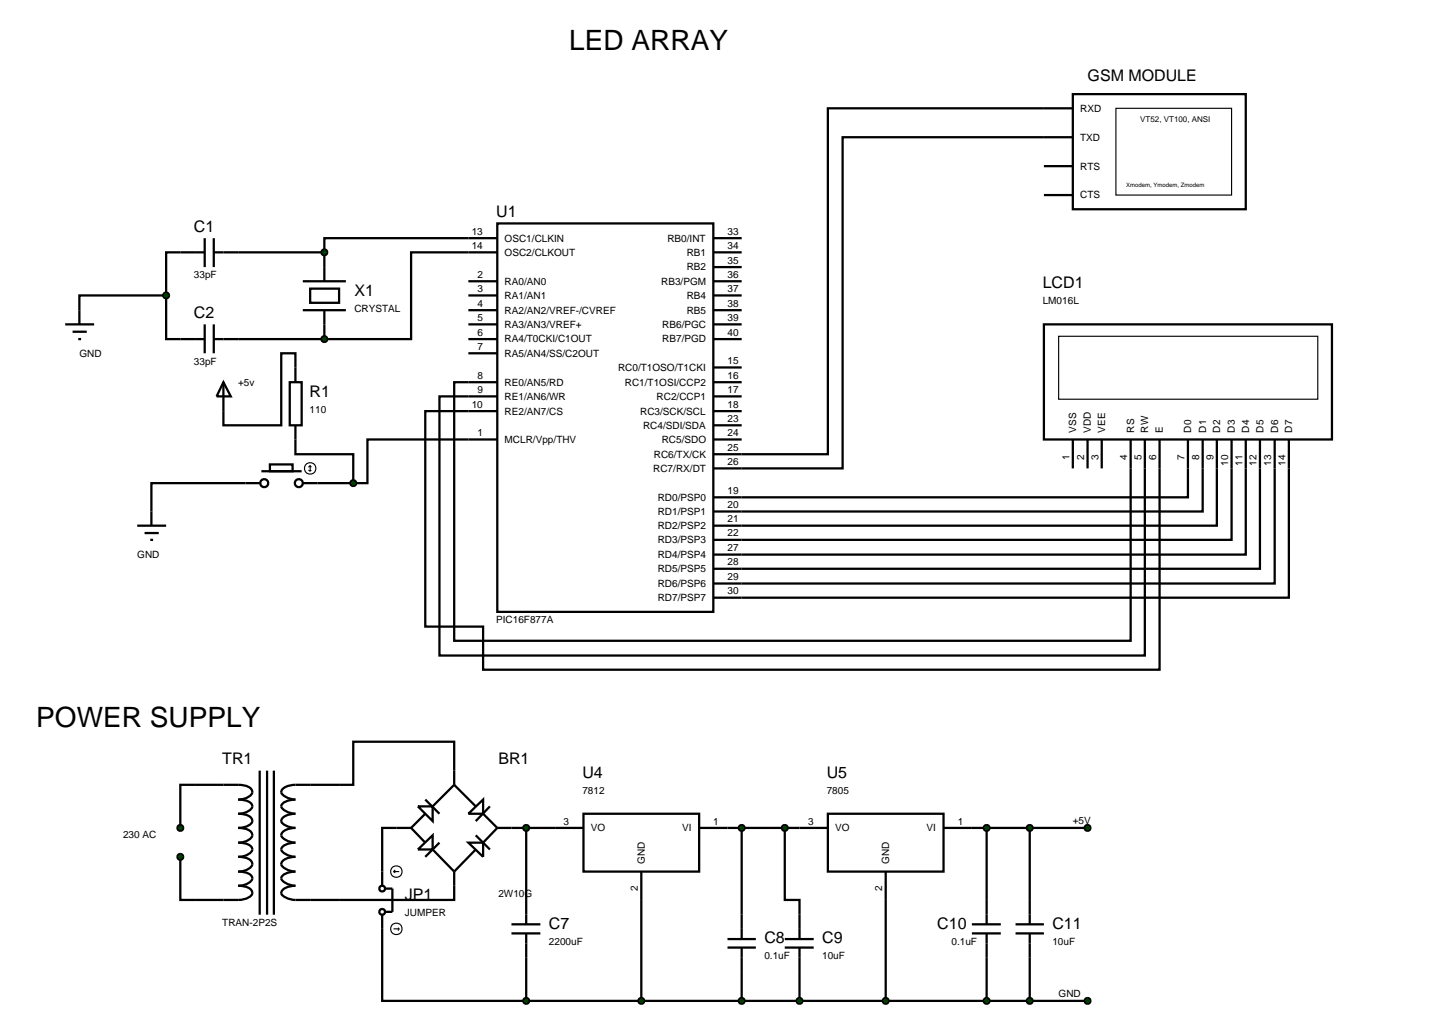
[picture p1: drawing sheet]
<svg xmlns="http://www.w3.org/2000/svg" width="257mm" height="180mm" viewBox="0 0 257 180" stroke-linecap="round" stroke-linejoin="round" font-family="sans-serif">
<g fill="none" stroke="#000" stroke-width=".4">
<path d="M189.2 16.6h30.5v20.3h-30.5zM189.2 19.1h-43.2v61h-20.2M87.7 39.4h38.1v68.5h-38.1zM184.1 29.3h5.1M184.1 34.4h5.1M189.2 24.2h-40.6v58.4h-22.8M11.5 57.2h5.1M12.8 58.5h2.5M13.8 59.8h.5M29.3 52.1v7.7h6.8M29.3 52.1h-15.3v5.1M36.1 44.5h-6.8v7.6"/>
<path d="M36.1 42v5.1M36.1 57.2v5.1M37.7 44.5h19.5M37.7 59.8h19.5M37.7 42v5.1M37.7 57.2v5.1M53.4 49.6h7.6M53.4 54.7h7.6M54.7 50.9h5.1v2.5h-5.1zM57.2 44.5v5.1M57.2 54.7v5.1M82.6 59.8h5.1"/>
<path d="M82.6 49.6h5.1M82.6 52.1h5.1M82.6 54.7h5.1M82.6 57.2h5.1M87.7 42h-30.5v2.5M87.7 44.5h-15.2v15.3h-15.3M125.8 44.5h5M125.8 59.8h5M125.8 49.6h5M125.8 52.1h5M125.8 54.7h5M125.8 42h5"/>
<path d="M125.8 57.2h5M125.8 47.1h5M184.1 57.2h50.8v20.3h-50.8zM52.1 77.5v2.6h10.2v5.1M52.1 64.8v-2.5h-2.5v12.7h-10.2v-2.5M82.6 62.3h5.1M87.7 72.5h-12.7v38h10.2v7.6h119.3v-40.6M87.7 69.9h-10.2v45.7h124.4v-38.1M87.7 67.4h-7.6v45.6h119.3v-35.5M87.7 77.5h-22.9v7.7h-2.5M125.8 67.4h5M125.8 69.9h5"/>
<path d="M125.8 72.5h5M125.8 77.5h5M125.8 75h5M125.8 64.8h5M189.2 77.5v5.1M191.8 77.5v5.1M194.3 77.5v5.1M209.5 77.5v10.2h-83.7M212.1 77.5v12.7h-86.3M214.6 77.5v15.2h-88.8M217.2 77.5v17.7h-91.4M219.7 77.5v20.3h-93.9"/>
<path d="M222.2 77.5v22.8h-96.4M224.8 77.5v25.4h-99M227.3 77.5v27.9h-101.5M24.2 92.7h5.1M25.5 94h2.5M26.5 95.2h.5M45.8 85.2h-19.1v7.5M46.1 83.1h7.1M47.6 81.9h4v1.2h-4zM53.4 85.2h8.9M34.4 138.4h-2.6v7.6M80.1 135.9v-5.1h-17.8v7.6h-2.5"/>
<path d="M31.8 151.1v7.6h2.6M69.9 146h-2.5v7.7M80.1 156.2v2.5h-20.3M90.2 146h7.7M92.8 146v12.7M113.1 158.7v17.8M128.3 146h12.7M130.8 146v15.3M138.4 146v12.7h2.6v2.6M156.2 158.7v17.8M171.4 146h20.4M174 146v12.7"/>
<path d="M181.6 146v12.7M67.4 163.8v12.7h25.4M92.8 168.9v7.6M92.8 176.5h99M130.8 171.4v5.1M141 171.4v5.1M174 168.9v7.6M181.6 168.9v7.6"/>
<circle cx="46.6" cy="85.2" r=".7"/>
<circle cx="52.7" cy="85.2" r=".7"/>
</g>
<g fill="none" stroke="#000" stroke-width=".2">
<path d="M196.8 19.1h20.4v15.3h-20.4zM186.7 59.3h45.7v11.1h-45.7zM54.4 82.9l.3 .2M54.7 82.1v1M54.7 82.1l-.3 .3M54.7 82.1l.2 .3M54.9 82.9l-.2 .2"/>
<circle cx="54.7" cy="82.6" r="1.01"/>
</g>
<g fill="#004000" stroke="#000" stroke-width=".4">
<path d="M56.8 44.2l.4-.2-.5 .5zM57.2 44l.4 .2 .1 .3zM57.2 45l.5-.5-.1 .3zM56.7 44.5l.5 .5-.3-.1z"/>
<path d="M56.8 59.5l.4-.2-.5 .5zM57.2 59.3l.4 .2 .1 .3zM57.2 60.3l.5-.5-.1 .3zM56.7 59.8l.5 .5-.3-.1z"/>
<path d="M28.9 51.8l.4-.2-.5 .5zM29.3 51.6l.3 .1 .2 .4zM29.3 52.6l.5-.5-.2 .4zM28.8 52.1l.5 .5-.4-.2z"/>
</g>
<g fill="#004000">
<path d="M56.7 44.5l.5-.5 .5 .5-.5 .5z"/>
<path d="M56.7 59.8l.5-.5 .5 .5-.5 .5z"/>
<path d="M28.8 52.1l.5-.5 .5 .5-.5 .5z"/>
</g>
<path d="M51.1 67.4h2.1v7.6h-2.1zM52.1 64.8v2.6M52.1 75v2.5" fill="none" stroke="#000" stroke-width=".4"/>
<path d="M62 84.8l.3-.1-.5 .5zM62.3 84.7l.4 .2 .1 .3zM62.3 85.7l.5-.5-.2 .4zM61.8 85.2l.5 .5-.4-.2z" fill="#004000" stroke="#000" stroke-width=".4"/>
<path d="M62.3 84.7l.5 .5-.5 .5-.5-.5z" fill="#004000"/>
<g fill="none" stroke="#000" stroke-width=".4">
<path d="M39.4 67.4l1.3 2.5h-2.5zM39.4 67.4v5.1M34.4 138.4h7.6a2.77 2.77 0 0 1 2.4 .9 .93 .93 0 0 1-.6 1.2l-1.1 .4-.7 .1a2.92 2.92 0 0 1 2.4 .9 .9 .9 0 0 1-.6 1.1l-1.1 .4-.7 .1a2.77 2.77 0 0 1 2.4 .9 .87 .87 0 0 1-.6 1.2l-1.1 .3-.7 .1a2.77 2.77 0 0 1 2.4 .9 .93 .93 0 0 1-.6 1.2l-1.1 .4-.7 .1a2.92 2.92 0 0 1 2.4 .9 .9 .9 0 0 1-.6 1.1l-1.1 .4-.7 .1a2.77 2.77 0 0 1 2.4 .9 .93 .93 0 0 1-.6 1.2l-1.1 .4-.7 .1a2.92 2.92 0 0 1 2.4 .9 .9 .9 0 0 1-.6 1.1l-1.1 .4-.7 .1a2.77 2.77 0 0 1 2.4 .9 .87 .87 0 0 1-.6 1.2l-1.1 .3-.7 .1h-7.6M45.8 135.9v25.4M47.1 135.9v25.4M48.3 135.9v25.4M59.8 138.4h-7.7a3.1 3.1 0 0 0-2.4 .9 .9 .9 0 0 0 .7 1.2l1.1 .4 .6 .1a3.3 3.3 0 0 0-2.4 .9l-.1 .3a2.73 2.73 0 0 0 2.5 1.3 3.1 3.1 0 0 0-2.4 .9l-.1 .4a2.7 2.7 0 0 0 2.5 1.2 3.1 3.1 0 0 0-2.4 .9 .9 .9 0 0 0 .7 1.2l1.1 .4 .6 .1a3.3 3.3 0 0 0-2.4 .9l-.1 .3a2.73 2.73 0 0 0 2.5 1.3 3.1 3.1 0 0 0-2.4 .9 .9 .9 0 0 0 .7 1.2l1.1 .4 .6 .1a3.3 3.3 0 0 0-2.4 .9l-.1 .3a2.73 2.73 0 0 0 2.5 1.3 3.1 3.1 0 0 0-2.4 .9l-.1 .4a2.7 2.7 0 0 0 2.5 1.2h7.7M80.1 138.4l-3.8 3.8M80.1 138.4l3.8 3.8M80.1 135.9v2.5M67.4 156.2a.5 .5 0 0 0-.5 .5 .5 .5 0 0 0 .5 .5 .5 .5 0 0 0 .5-.5M67.4 156.2l.3 .1 .2 .4"/>
<path d="M67.4 153.7v2.5M67.9 156.7h1.3v4.1h-1.3M69.9 146h2.6M72.5 146l2.5 2.6M73.7 142.2h2.6v2.6zM73.7 149.8l2.6-2.5v2.5zM75 141l2.5 2.5M75 143.5l-2.5 2.5M76.3 149.8l3.8 3.9M77.5 148.6l-2.5 2.5M80.1 153.7v2.5M82.6 148.6h2.6v2.5z"/>
<path d="M82.6 143.5l2.6-2.5v2.5zM83.9 147.3l2.5 2.5M83.9 149.8l-3.8 3.9M85.2 143.5l2.5 2.5M86.4 142.2l-2.5 2.6M87.7 146l-2.5 2.6M87.7 146h2.5M67.4 161.3v2.5M67.9 160.8a.5 .5 0 0 0-.5-.5 .5 .5 0 0 0-.5 .5 .5 .5 0 0 0 .5 .5M67.9 160.8l-.2 .4-.3 .1"/>
</g>
<g fill="none" stroke="#000" stroke-width=".2">
<path d="M69.4 153.7l.3 .2M69.4 153.7h1M69.7 153.4l-.3 .3M69.4 163.8h1M70.2 163.6l.2 .2M70.4 163.8l-.2 .3"/>
<circle cx="69.9" cy="153.7" r="1.01"/>
<circle cx="69.9" cy="163.8" r="1.01"/>
</g>
<g fill="#004000" stroke="#000" stroke-width=".4">
<path d="M31.4 145.7l.4-.2-.5 .5zM31.8 145.5l.4 .2 .1 .3zM32.3 146l-.1 .3-.4 .2zM31.3 146l.5 .5-.3-.1z"/>
<path d="M31.4 150.8l.4-.2-.5 .5zM31.8 150.6l.4 .2 .1 .3zM32.3 151.1l-.2 .4-.3 .1zM31.3 151.1l.5 .5-.3-.1z"/>
</g>
<g fill="#004000">
<path d="M31.3 146l.5-.5 .5 .5-.5 .5z"/>
<path d="M31.3 151.1l.5-.5 .5 .5-.5 .5z"/>
</g>
<path d="M97.9 146h5M102.9 143.5h20.4v10.2h-20.4zM113.1 153.7v5M123.3 146h5M141 146h5M146 143.5h20.4v10.2h-20.4zM156.2 153.7v5M166.4 146h5" fill="none" stroke="#000" stroke-width=".4"/>
<g fill="#004000" stroke="#000" stroke-width=".4">
<path d="M191.4 145.7l.4-.2-.5 .5zM191.8 145.5l.4 .2 .1 .3zM192.3 146l-.1 .3-.4 .2zM191.3 146l.5 .5-.4-.2z"/>
<path d="M112.7 176.2l.4-.2-.5 .5zM113.1 176l.4 .2 .1 .3zM113.1 177l.5-.5-.2 .4zM112.6 176.5l.5 .5-.3-.1z"/>
<path d="M155.8 176.2l.4-.2-.5 .5zM156.2 176l.4 .2 .1 .3zM156.7 176.5l-.2 .4-.3 .1zM155.7 176.5l.5 .5-.3-.1z"/>
</g>
<g fill="#004000">
<path d="M191.8 145.5l.5 .5-.5 .5-.5-.5z"/>
<path d="M113.1 176l.5 .5-.5 .5-.5-.5z"/>
<path d="M155.7 176.5l.5-.5 .5 .5-.5 .5z"/>
</g>
<g fill="none" stroke="#000" stroke-width=".4">
<path d="M92.8 158.7v4.3M174 158.7v4.3M181.6 158.7v4.3M90.2 163h5.1M90.2 164.6h5.1M92.8 164.6v4.3M128.3 165.6h5M128.3 167.1h5M130.8 161.3v4.3M130.8 167.1v4.3M138.4 165.6h5.1M138.4 167.1h5.1"/>
<path d="M141 161.3v4.3M141 167.1v4.3M171.4 163h5.1M171.4 164.6h5.1M174 164.6v4.3M179.1 163h5M179.1 164.6h5M181.6 164.6v4.3"/>
</g>
<g fill="#004000" stroke="#000" stroke-width=".4">
<path d="M92.5 145.6l.3-.1-.5 .5zM92.8 145.5l.3 .1 .2 .4zM93.3 146l-.2 .4-.3 .1zM92.3 146l.5 .5-.4-.2z"/>
<path d="M92.4 176.2l.4-.2-.5 .5zM92.8 176l.3 .1 .2 .4zM93.3 176.5l-.2 .4-.3 .1zM92.3 176.5l.5 .5-.3-.1z"/>
<path d="M130.4 145.7l.4-.2-.5 .5zM130.8 145.5l.3 .1 .2 .4zM131.3 146l-.1 .3-.4 .2zM130.3 146l.5 .5-.3-.1z"/>
<path d="M130.4 176.2l.4-.2-.5 .5zM130.8 176l.4 .2 .1 .3zM131.3 176.5l-.2 .4-.3 .1zM130.3 176.5l.5 .5-.3-.1z"/>
<path d="M138.1 145.6l.3-.1-.5 .5zM138.4 145.5l.3 .1 .2 .4zM138.9 146l-.1 .3-.4 .2zM137.9 146l.5 .5-.4-.2z"/>
<path d="M140.6 176.2l.4-.2-.5 .5zM141 176l.4 .2 .1 .3zM141.5 176.5l-.2 .4-.3 .1zM140.5 176.5l.5 .5-.3-.1z"/>
<path d="M173.7 145.6l.3-.1-.5 .5zM174 145.5l.3 .1 .2 .4zM174.5 146l-.2 .4-.3 .1zM173.5 146l.5 .5-.4-.2z"/>
<path d="M181.2 145.7l.4-.2-.5 .5zM181.6 145.5l.3 .1 .2 .4zM182.1 146l-.1 .3-.4 .2zM181.1 146l.5 .5-.4-.2z"/>
<path d="M173.6 176.2l.4-.2-.5 .5zM174 176l.4 .2 .1 .3zM174 177l.5-.5-.2 .4zM173.5 176.5l.5 .5-.3-.1z"/>
<path d="M181.2 176.2l.4-.2-.5 .5zM181.6 176l.4 .2 .1 .3zM181.6 177l.5-.5-.2 .4zM181.1 176.5l.5 .5-.3-.1z"/>
<path d="M191.4 176.2l.4-.2-.5 .5zM191.8 176l.4 .2 .1 .3zM192.3 176.5l-.1 .3-.4 .2zM191.3 176.5l.5 .5-.4-.2z"/>
</g>
<g fill="#004000">
<path d="M92.8 145.5l.5 .5-.5 .5-.5-.5z"/>
<path d="M92.8 176l.5 .5-.5 .5-.5-.5z"/>
<path d="M130.3 146l.5-.5 .5 .5-.5 .5z"/>
<path d="M130.3 176.5l.5-.5 .5 .5-.5 .5z"/>
<path d="M138.4 145.5l.5 .5-.5 .5-.5-.5z"/>
<path d="M141 176l.5 .5-.5 .5-.5-.5z"/>
<path d="M174 145.5l.5 .5-.5 .5-.5-.5z"/>
<path d="M181.1 146l.5-.5 .5 .5-.5 .5z"/>
<path d="M174 176l.5 .5-.5 .5-.5-.5z"/>
<path d="M181.1 176.5l.5-.5 .5 .5-.5 .5z"/>
<path d="M191.8 176l.5 .5-.5 .5-.5-.5z"/>
</g>
<g font-size="4.9">
<text x="100.4" y="8.9">LED ARRAY</text>
<text x="6.4" y="128.2">POWER SUPPLY</text>
</g>
<g font-size="2.8">
<text x="191.8" y="14.3">GSM MODULE</text>
<text x="34.2" y="40.9">C1</text>
<text x="87.5" y="38.3">U1</text>
<text x="62.5" y="52.2">X1</text>
<text x="183.9" y="50.9">LCD1</text>
<text x="34.2" y="56.1">C2</text>
<text x="54.6" y="70">R1</text>
<text x="39.2" y="134.8">TR1</text>
<text x="87.9" y="134.8">BR1</text>
<text x="102.7" y="137.2">U4</text>
<text x="145.8" y="137.2">U5</text>
<text x="71.4" y="158.8">JP1</text>
<text x="96.8" y="163.9">C7</text>
<text x="134.8" y="166.4">C8</text>
<text x="145" y="166.4">C9</text>
<text x="165.3" y="163.9">C10</text>
<text x="185.6" y="163.9">C11</text>
</g>
<g font-size="1.8">
<text x="190.5" y="19.7">RXD</text>
<text x="190.5" y="29.9">RTS</text>
<text x="190.5" y="24.8">TXD</text>
<text x="190.5" y="35">CTS</text>
<text x="83.2" y="41.4">13</text>
<text x="128.3" y="41.4">33</text>
<text x="83.2" y="43.9">14</text>
<text x="89" y="42.6">OSC1/CLKIN</text>
<text x="89" y="45.1">OSC2/CLKOUT</text>
<text x="117.7" y="42.6">RB0/INT</text>
<text x="121.1" y="47.7">RB2</text>
<text x="121.1" y="45.1">RB1</text>
<text x="128.3" y="46.5">35</text>
<text x="128.3" y="43.9">34</text>
<text x="34.2" y="49.1">33pF</text>
<text x="84.2" y="49">2</text>
<text x="84.2" y="51.5">3</text>
<text x="89" y="50.2">RA0/AN0</text>
<text x="89" y="52.7">RA1/AN1</text>
<text x="116.6" y="50.2">RB3/PGM</text>
<text x="121.1" y="52.7">RB4</text>
<text x="128.3" y="51.5">37</text>
<text x="128.3" y="49">36</text>
<text x="183.9" y="53.7">LM016L</text>
<text x="62.5" y="55">CRYSTAL</text>
<text x="84.2" y="54.1">4</text>
<text x="84.2" y="59.2">6</text>
<text x="84.2" y="56.6">5</text>
<text x="89" y="55.3">RA2/AN2/VREF-/CVREF</text>
<text x="89" y="57.8">RA3/AN3/VREF+</text>
<text x="116.8" y="57.8">RB6/PGC</text>
<text x="121.1" y="55.3">RB5</text>
<text x="128.3" y="59.2">40</text>
<text x="128.3" y="56.6">39</text>
<text x="128.3" y="54.1">38</text>
<text x="14" y="62.9">GND</text>
<text x="34.2" y="64.3">33pF</text>
<text x="84.2" y="61.7">7</text>
<text x="89" y="60.4">RA4/T0CKI/C1OUT</text>
<text x="89" y="62.9">RA5/AN4/SS/C2OUT</text>
<text x="109" y="65.4">RC0/T1OSO/T1CKI</text>
<text x="116.8" y="60.4">RB7/PGD</text>
<text x="128.3" y="64.2">15</text>
<text x="42" y="68">+5v</text>
<text x="83.2" y="71.9">10</text>
<text x="84.2" y="66.8">8</text>
<text x="84.2" y="69.3">9</text>
<text x="89" y="68">RE0/AN5/RD</text>
<text x="89" y="70.5">RE1/AN6/WR</text>
<text x="110.2" y="68">RC1/T1OSI/CCP2</text>
<text x="115.8" y="70.5">RC2/CCP1</text>
<text x="128.3" y="66.8">16</text>
<text x="128.3" y="69.3">17</text>
<text x="128.3" y="71.9">18</text>
<text x="54.6" y="72.8">110</text>
<text x="84.2" y="76.9">1</text>
<text x="89" y="73.1">RE2/AN7/CS</text>
<text x="112.9" y="73.1">RC3/SCK/SCL</text>
<text x="113.4" y="75.6">RC4/SDI/SDA</text>
<text x="128.3" y="76.9">24</text>
<text x="128.3" y="74.4">23</text>
<text x="189.8" y="76.3" transform="rotate(-90 189.8 76.3)">VSS</text>
<text x="192.4" y="76.3" transform="rotate(-90 192.4 76.3)">VDD</text>
<text x="194.9" y="76.3" transform="rotate(-90 194.9 76.3)">VEE</text>
<text x="200" y="76.3" transform="rotate(-90 200 76.3)">RS</text>
<text x="202.5" y="76.3" transform="rotate(-90 202.5 76.3)">RW</text>
<text x="205.1" y="76.3" transform="rotate(-90 205.1 76.3)">E</text>
<text x="210.1" y="76.3" transform="rotate(-90 210.1 76.3)">D0</text>
<text x="212.7" y="76.3" transform="rotate(-90 212.7 76.3)">D1</text>
<text x="215.2" y="76.3" transform="rotate(-90 215.2 76.3)">D2</text>
<text x="217.8" y="76.3" transform="rotate(-90 217.8 76.3)">D3</text>
<text x="220.3" y="76.3" transform="rotate(-90 220.3 76.3)">D4</text>
<text x="222.8" y="76.3" transform="rotate(-90 222.8 76.3)">D5</text>
<text x="225.4" y="76.3" transform="rotate(-90 225.4 76.3)">D6</text>
<text x="227.9" y="76.3" transform="rotate(-90 227.9 76.3)">D7</text>
<text x="89" y="78.1">MCLR/Vpp/THV</text>
<text x="115.2" y="83.2">RC7/RX/DT</text>
<text x="115.3" y="80.7">RC6/TX/CK</text>
<text x="116.7" y="78.1">RC5/SDO</text>
<text x="128.3" y="82">26</text>
<text x="128.3" y="79.5">25</text>
<text x="188.6" y="81.1" transform="rotate(-90 188.6 81.1)">1</text>
<text x="191.2" y="81.1" transform="rotate(-90 191.2 81.1)">2</text>
<text x="193.7" y="81.1" transform="rotate(-90 193.7 81.1)">3</text>
<text x="198.8" y="81.1" transform="rotate(-90 198.8 81.1)">4</text>
<text x="201.3" y="81.1" transform="rotate(-90 201.3 81.1)">5</text>
<text x="203.9" y="81.1" transform="rotate(-90 203.9 81.1)">6</text>
<text x="208.9" y="81.1" transform="rotate(-90 208.9 81.1)">7</text>
<text x="211.5" y="81.1" transform="rotate(-90 211.5 81.1)">8</text>
<text x="214" y="81.1" transform="rotate(-90 214 81.1)">9</text>
<text x="216.6" y="82.1" transform="rotate(-90 216.6 82.1)">10</text>
<text x="219.1" y="82.1" transform="rotate(-90 219.1 82.1)">11</text>
<text x="221.6" y="82.1" transform="rotate(-90 221.6 82.1)">12</text>
<text x="224.2" y="82.1" transform="rotate(-90 224.2 82.1)">13</text>
<text x="226.7" y="82.1" transform="rotate(-90 226.7 82.1)">14</text>
<text x="116" y="88.3">RD0/PSP0</text>
<text x="128.3" y="87.1">19</text>
<text x="128.3" y="89.6">20</text>
<text x="116" y="90.8">RD1/PSP1</text>
<text x="116" y="95.8">RD3/PSP3</text>
<text x="116" y="93.3">RD2/PSP2</text>
<text x="128.3" y="94.6">22</text>
<text x="128.3" y="92.1">21</text>
<text x="24.2" y="98.4">GND</text>
<text x="116" y="100.9">RD5/PSP5</text>
<text x="116" y="98.4">RD4/PSP4</text>
<text x="128.3" y="99.7">28</text>
<text x="128.3" y="97.2">27</text>
<text x="116" y="106">RD7/PSP7</text>
<text x="116" y="103.5">RD6/PSP6</text>
<text x="128.3" y="104.8">30</text>
<text x="128.3" y="102.3">29</text>
<text x="87.5" y="109.9">PIC16F877A</text>
<text x="102.7" y="140">7812</text>
<text x="145.8" y="140">7805</text>
<text x="21.7" y="147.8">230 AC</text>
<text x="99.4" y="145.4">3</text>
<text x="104.2" y="146.6">VO</text>
<text x="120.3" y="146.6">VI</text>
<text x="125.8" y="145.4">1</text>
<text x="142.5" y="145.4">3</text>
<text x="147.3" y="146.6">VO</text>
<text x="163.4" y="146.6">VI</text>
<text x="168.9" y="145.4">1</text>
<text x="189.2" y="145.3">+5V</text>
<text x="113.7" y="152.4" transform="rotate(-90 113.7 152.4)">GND</text>
<text x="156.8" y="152.4" transform="rotate(-90 156.8 152.4)">GND</text>
<text x="71.4" y="161.6">JUMPER</text>
<text x="87.9" y="158.2">2W10G</text>
<text x="112.5" y="157.2" transform="rotate(-90 112.5 157.2)">2</text>
<text x="155.6" y="157.2" transform="rotate(-90 155.6 157.2)">2</text>
<text x="39.2" y="163.3">TRAN-2P2S</text>
<text x="96.8" y="166.7">2200uF</text>
<text x="167.8" y="166.7">0.1uF</text>
<text x="185.6" y="166.7">10uF</text>
<text x="134.8" y="169.2">0.1uF</text>
<text x="145" y="169.2">10uF</text>
<text x="186.7" y="175.8">GND</text>
</g>
<text font-size="1.4" x="201.1" y="21.5">VT52, VT100, ANSI</text>
<text font-size="1.1" x="198.6" y="33.1">Xmodem, Ymodem, Zmodem</text>
</svg>
